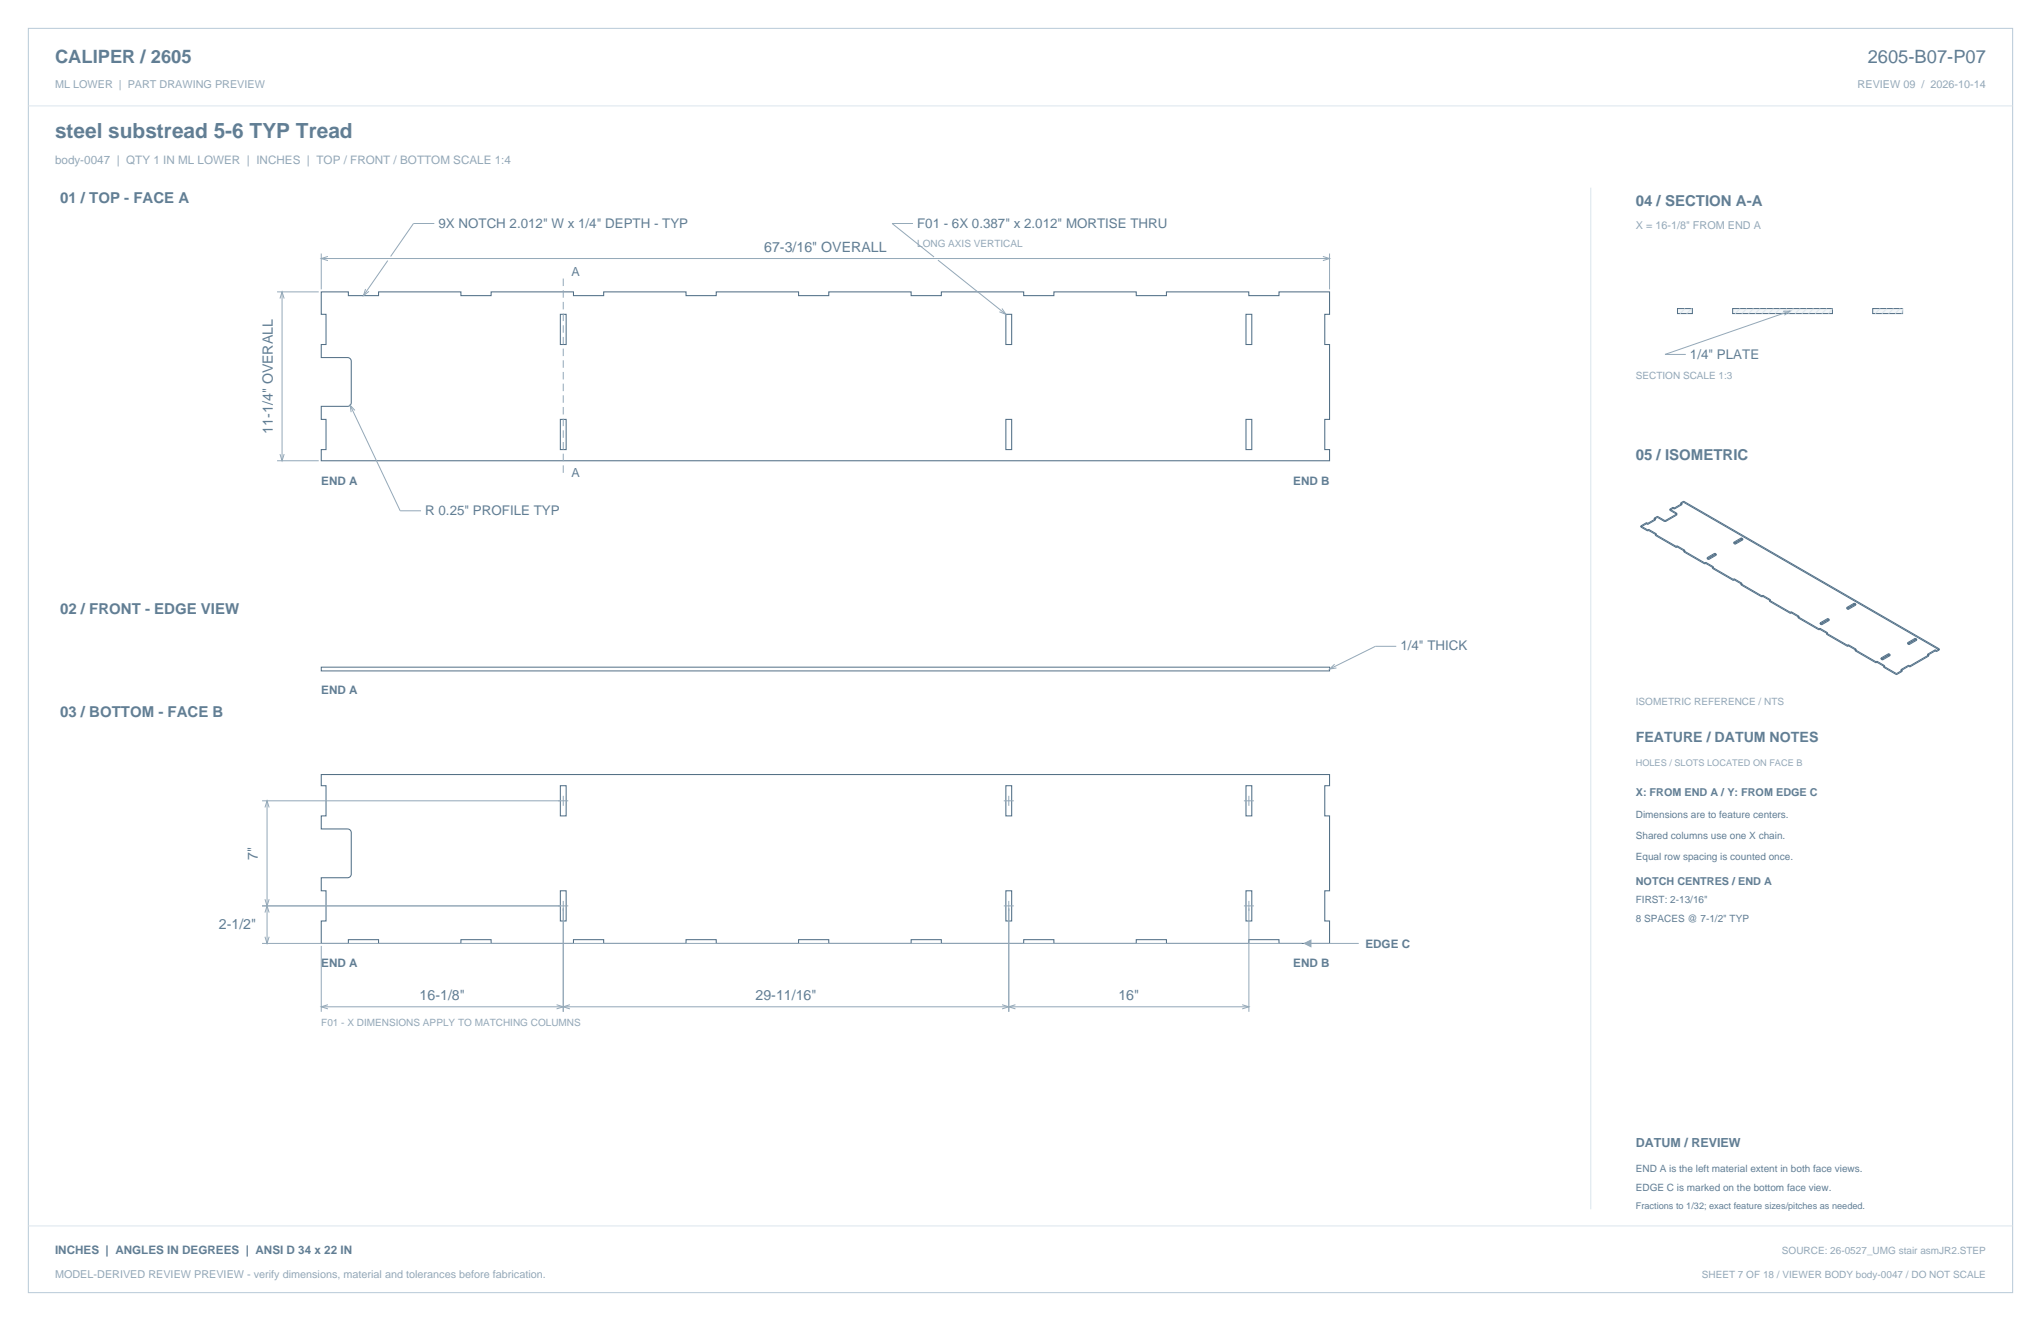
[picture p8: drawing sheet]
<svg xmlns="http://www.w3.org/2000/svg" width="864mm" height="559mm" viewBox="0 0 864 559" stroke-linecap="round" stroke-linejoin="round" font-family="sans-serif">
<path d="M12 12h839.6v534.8h-839.6z" fill="none" stroke="#b8cad8" stroke-width=".42"/>
<path d="M12 44.8h839.6M673.1 79.4v432.1" fill="none" stroke="#dbe5ed" stroke-width=".42"/>
<g fill="none" stroke="#536f85" stroke-width=".44">
<path d="M135.9 123.5h11.5v1.6h12.8v-1.6h34.8v1.6h12.8v-1.6h34.9v1.6h12.7v-1.6h34.9v1.6h12.8v-1.6h34.8v1.6h12.8v-1.6h34.8v1.6h12.8v-1.6h34.9v1.6h12.7v-1.6h34.9v1.6h12.8v-1.6h34.8v1.6h12.8v-1.6h21.4v9.5h-2.1v12.7h2.1v31.7h-2.1v12.8h2.1v4.7h-426.7v-4.7h2.1v-12.8h-2.1v-5.5h11.3l1-.5 .4-1.1v-17.5l-.2-.8-1.3-.7h-11.2v-5.6h2.1v-12.7h-2.1zM237.1 133h2.5v12.7h-2.5zM425.6 133h2.5v12.7h-2.5zM527.2 133h2.5v12.7h-2.5zM237.1 177.4h2.5v12.8h-2.5zM425.6 177.4h2.5v12.8h-2.5zM527.2 177.4h2.5v12.8h-2.5zM135.9 327.6h426.7v4.8h-2.1v12.7h2.1v31.7h-2.1v12.8h2.1v9.5h-21.4v-1.6h-12.8v1.6h-34.8v-1.6h-12.8v1.6h-34.9v-1.6h-12.7v1.6h-34.9v-1.6h-12.8v1.6h-34.8v-1.6h-12.8v1.6h-34.8v-1.6h-12.8v1.6h-34.9v-1.6h-12.7v1.6h-34.9v-1.6h-12.8v1.6h-34.8v-1.6h-12.8v1.6h-11.5v-9.5h2.1v-12.8h-2.1v-5.5h11.3l1-.5 .4-1.1v-17.5l-.2-.8-1.3-.7h-11.2v-5.6h2.1v-12.7h-2.1zM237.1 332.4h2.5v12.7h-2.5zM425.6 332.4h2.5v12.7h-2.5zM527.2 332.4h2.5v12.7h-2.5zM237.1 376.8h2.5v12.8h-2.5z"/>
<path d="M425.6 376.8h2.5v12.8h-2.5zM527.2 376.8h2.5v12.8h-2.5z"/>
</g>
<g fill="none" stroke="#93a8b9" stroke-width=".42">
<path d="M183.8 94.5h-8.8l-9.7 14M386.3 94.5h-8.8l17.7 14.2M135.9 107.2v15.2M135.9 109.4h426.7M138.8 108.5l-2.9 .9 2.9 .8M164.1 110.2l-10.3 14.9M396.9 110l28.7 23M559.7 108.5l2.9 .9-2.9 .8M562.6 107.2v15.2M117.2 123.5h17.7M118.5 126.3l.8-2.8 .9 2.8M119.3 123.5v71.4"/>
<path d="M154.7 122.2l-.9 2.9 2.3-1.9M424 130.5l1.6 2.5-2.7-1.1M148.2 171.4l21.1 44.7h8.9M150.2 173.6l-2-2.2 .4 3M117.2 194.9h17.7M118.5 192.1l.8 2.8 .9-2.8M590.8 273.4h-8.8l-19.4 9.6M564.7 281l-2.1 2 2.9-.4M110.9 338.8h129.5M113 338.8v60.3M238.3 336.6v4.3M424.7 338.8h4.3"/>
<path d="M426.8 336.6v4.3M526.3 338.8h4.3M528.4 336.6v4.3M112.1 341.6l.9-2.8 .9 2.8M110.9 383.2h129.5M110.9 399.1h439.9M112.1 386l.9-2.8 .9 2.8M112.1 396.3l.9 2.8 .9-2.8M112.1 380.4l.9 2.8 .9-2.8M238.3 381.1v46.9M424.7 383.2h4.3M426.8 381.1v46.9"/>
<path d="M526.3 383.2h4.3M528.4 381.1v46.9M551.9 399.1h23M135.9 400.1v27.9M135.9 425.9h392.5M138.8 425l-2.9 .9 2.9 .9M235.5 425l2.8 .9-2.8 .9M241.1 425l-2.8 .9 2.8 .9M424 425l2.8 .9-2.8 .9M429.7 425l-2.9 .9 2.9 .9M525.6 425l2.8 .9-2.8 .9"/>
</g>
<path d="M238.3 117.8v82.4" fill="none" stroke="#93a8b9" stroke-width=".42" stroke-dasharray="3.2 1.8" stroke-linecap="butt"/>
<path d="M135.9 282.2h426.7v1.6h-426.7z" fill="none" stroke="#536f85" stroke-width=".42"/>
<path d="M551.9 399.1l2.8-1.4v2.8z" fill="#93a8b9" stroke="#93a8b9" stroke-width=".42"/>
<path d="M709.8 130.5h6.3v2.1h-6.3z" fill-rule="evenodd" fill="#f2f6f9" stroke="#536f85" stroke-width=".42"/>
<path d="M713 130.5l-2.2 2.1M715.8 130.5l-2.1 2.1" fill="none" stroke="#dbe5ed" stroke-width=".42"/>
<path d="M733.1 130.5h42.3v2.1h-42.3z" fill-rule="evenodd" fill="#f2f6f9" stroke="#536f85" stroke-width=".42"/>
<g fill="none" stroke="#dbe5ed" stroke-width=".42">
<path d="M736.3 130.5l-2.1 2.1M739.1 130.5l-2.1 2.1M741.9 130.5l-2.1 2.1M744.8 130.5l-2.2 2.1M747.6 130.5l-2.1 2.1M750.4 130.5l-2.1 2.1M753.2 130.5l-2.1 2.1M756.1 130.5l-2.2 2.1M758.9 130.5l-2.1 2.1M761.7 130.5l-2.1 2.1M764.5 130.5l-2.1 2.1M767.3 130.5l-2.1 2.1"/>
<path d="M770.2 130.5l-2.2 2.1M773 130.5l-2.1 2.1M775.4 130.5l-1.7 2.1"/>
</g>
<path d="M792.4 130.5h12.6v2.1h-12.6z" fill-rule="evenodd" fill="#f2f6f9" stroke="#536f85" stroke-width=".42"/>
<path d="M795.6 130.5l-2.2 2.1M798.4 130.5l-2.1 2.1M801.2 130.5l-2.1 2.1M804 130.5l-2.1 2.1M805 130.5l-.3 2.1M12 518.6h839.6" fill="none" stroke="#dbe5ed" stroke-width=".42"/>
<path d="M754.5 131.7l2.9-.1-2.4 1.7M757.4 131.6l-52.9 18.3h8.8" fill="none" stroke="#93a8b9" stroke-width=".42"/>
<g fill="none" stroke="#536f85" stroke-width=".42">
<path d="M699.9 219.2l.5 .3M699.9 219.7l.5 .3M699.9 219.2v.5M700.4 220l-3.2 1.8M700.4 219.5l-3.2 1.9M700.4 219.5v.5M701.3 218.4v.5M701.3 218.9l-1.4 .8M701.3 218.4l-1.4 .8M701.3 218.4l2.8 1.6M701.3 218.9l2.8 1.6M706.5 215.9l2.9 1.6"/>
<path d="M706.5 215.4v.5M706.5 215.4l2.9 1.6M707.9 215l-1.4 .9M707.9 215l.6 .3M707.9 214.6v.4M707.9 214.6l.6 .3M707.9 214.6l-1.4 .8M708.5 214.9v.4M709.4 217v.5M709.4 217.5v.4M709.4 217v.9M709.4 217.5l-4.5 2.5"/>
<path d="M709.4 217.9l-4.5 2.6M711.2 212.7l.5 .3M711.2 212.7v.5M711.2 213.2l.5 .3M711.7 213.5l-3.2 1.8M711.7 213l-3.2 1.9M711.7 213v.5M712.4 212.5l108.2 62.4M712.4 212.5l-1.2 .7M712.4 212l-1.2 .7M712.4 212v.5M712.4 212l108.2 62.5"/>
<path d="M694.3 222.5v.4M694.3 222.5l2.9 1.7M694.3 222.9l2.9 1.7M696.7 221.6l-2.4 1.3M696.7 221.1l.5 .3M696.7 221.1l-2.4 1.4M696.7 221.6l.5 .2M696.7 221.1v.5M697.2 224.2v.4M697.2 221.4v.4M697.6 223.9l3.2 1.9M697.6 224.4l11.7 6.7"/>
<path d="M697.6 223.9l-.4 .3M697.6 224.4l-.4 .2M697.6 223.9v.5M700.4 226.5l8.9 5.1M700.8 225.8v.5l-.4 .2M700.8 225.8l-.4 .2v.5M704.1 220.5h.8M704.1 220h.8M704.1 220v.5M704.9 220v.5M709.3 231.1v.5M709.7 230.9l3.2 1.9"/>
<path d="M709.7 230.9l-.4 .2M709.7 231.4l11.6 6.7M709.7 230.9v.5M709.7 231.4l-.4 .2M712.5 233.5l8.8 5.1M712.9 232.8l-.4 .2v.5M712.9 232.8v.4l-.4 .3M721.3 238.1v.5M721.7 237.9l3.3 1.8M721.7 238.3l11.7 6.8M721.7 238.3l-.4 .3M721.7 237.9v.4"/>
<path d="M721.7 237.9l-.4 .2M722.3 235.9l.6 .4M722.3 236.4l.6 .3M722.3 235.9v.5M722.9 236.3v.4M725 239.7v.5l-.4 .2M725 239.7l-.4 .3v.4M725.6 234l.6 .4M725.6 234v.5M725.6 234.5l.6 .4M725.6 234.5l-3.3 1.9M725.6 234l-3.3 1.9"/>
<path d="M726.2 234.4l-3.3 1.9M726.2 234.4v.5M726.2 234.9l-3.3 1.8M733.6 229.9l.6 .3M733.6 229.4l.6 .3M733.6 229.4v.5M734.2 229.7v.5M736.8 227.5v.5M736.8 227.5l.7 .4M736.8 228l.7 .3M736.8 227.5l-3.2 1.9M736.8 228l-3.2 1.9"/>
<path d="M737.5 227.9l-3.3 1.8M737.5 228.3l-3.3 1.9M737.5 227.9v.4M724.6 240.4l8.8 5.1M733.4 245.1v.4M733.8 244.8l3.2 1.9M733.8 245.3l11.7 6.7M733.8 244.8l-.4 .3M733.8 245.3l-.4 .2M733.8 244.8v.5M736.6 247.4l8.9 5.1M737 246.7v.5l-.4 .2"/>
<path d="M737 246.7l-.4 .2v.5M745.5 252v.5M745.9 251.8l3.2 1.9M745.9 252.3l11.7 6.7M745.9 251.8v.5M745.9 251.8l-.4 .2M745.9 252.3l-.4 .2M748.7 254.4l8.9 5.1M749.1 253.7v.4l-.4 .3M749.1 253.7l-.4 .2v.5M757.6 259v.5M758 258.8l3.2 1.9"/>
<path d="M758 259.2l11.6 6.8M758 259.2l-.4 .3M758 258.8v.4M758 258.8l-.4 .2M781.4 257l.6 .3M781.4 257.5l.6 .3M781.4 257v.5M782 257.3v.5M784.6 255.1l.7 .4M784.6 255.1v.5M784.6 255.6l.7 .3M784.6 255.1l-3.2 1.9"/>
<path d="M784.6 255.6l-3.2 1.9M785.3 255.5v.4M785.3 255.9l-3.3 1.9M785.3 255.5l-3.3 1.8M760.8 261.4l8.8 5.1M761.2 260.7l-.4 .2v.5M761.2 260.7v.4l-.4 .3M769.6 266v.5M770 265.8l3.3 1.8M770 266.2l11.7 6.8M770 265.8v.4M770 266.2l-.4 .3"/>
<path d="M770 265.8l-.4 .2M770.1 263.5l.6 .4M770.1 264l.6 .3M770.1 263.5v.5M770.7 263.9v.4M772.9 268.3l8.8 5.1M773.3 267.6v.5l-.4 .2M773.3 267.6l-.4 .3v.4M773.4 262.1l.6 .3M773.4 261.6l-3.3 1.9M773.4 261.6l.6 .4M773.4 262.1l-3.3 1.9"/>
<path d="M773.4 261.6v.5M774 262l-3.3 1.9M774 262.4l-3.3 1.9M774 262v.4M781.7 273v.4M782.1 272.7l3.2 1.9M782.1 273.2l11.7 6.7M782.1 272.7v.5M782.1 272.7l-.4 .3M782.1 273.2l-.4 .2M784.9 275.3l8.9 5.1M785.3 274.6v.5l-.4 .2"/>
<path d="M785.3 274.6l-.4 .2v.5M793.8 279.9v.5M794.2 279.7l3.2 1.9M794.2 279.7l-.4 .2M794.2 279.7v.5M795.9 278.4v.4M795.9 278.4l.6 .3M795.9 278.8l.6 .4M796.5 278.7v.5M799.1 277l-3.2 1.8M799.1 277l.6 .3M799.1 276.5v.5"/>
<path d="M799.1 276.5l.6 .4M799.1 276.5l-3.2 1.9M799.7 277.3l-3.2 1.9M799.7 276.9l-3.2 1.8M799.7 276.9v.4M807.2 271.9l.6 .3M807.2 272.3l.6 .4M807.2 271.9v.4M807.8 272.2v.5M810.4 270.5l-3.2 1.8M810.4 270v.5M810.4 270l.6 .4"/>
<path d="M810.4 270.5l.6 .3M810.4 270l-3.2 1.9M811 270.8l-3.2 1.9M811 270.4v.4M811 270.4l-3.2 1.8M815.6 276.7l.5 .3M815.6 277.2l.5 .3M815.6 276.7v.5M816.1 277l-8 4.7M816.1 277v.5M816.1 277.5l-8 4.6M818.9 275.3l-3.3 1.9"/>
<path d="M818.9 274.9l.5 .3M818.9 274.9l-3.3 1.8M818.9 275.3l.5 .3M818.9 274.9v.4M819.4 275.2v.4M820.6 274.9l-1.2 .7M820.6 274.5v.4M820.6 274.5l-1.2 .7M794.2 280.2l-.4 .2M794.2 280.2l8.2 4.7M797 282.3l5.4 3.1M797.4 281.6l-.4 .2v.5"/>
<path d="M797.4 281.6v.4l-.4 .3M802.4 284.9v.5M804.3 283.3l.6 .2M804.3 283.7l.6 .3M804.3 283.3v.4M804.9 283.5l-2.5 1.4M804.9 283.5v.5M804.9 284l-2.5 1.4M807.6 281.8l-3.3 1.9M807.6 281.8l.5 .3M807.6 281.4l-3.3 1.9M807.6 281.4v.4"/>
<path d="M807.6 281.4l.5 .3M808.1 281.7v.4"/>
</g>
<text font-size="8.8" fill="#617e94" x="23.3" y="58.2">steel substread 5-6 TYP Tread</text>
<g font-size="7.8" fill="#617e94">
<text x="23.3" y="26.8">CALIPER / 2605</text>
<text x="790.3" y="26.8">2605-B07-P07</text>
</g>
<g font-size="6.3" fill="#617e94">
<text x="25.4" y="86.1">01 / TOP - FACE A</text>
<text x="692.1" y="87.1">04 / SECTION A-A</text>
<text x="692.1" y="194.4">05 / ISOMETRIC</text>
<text x="25.4" y="259.6">02 / FRONT - EDGE VIEW</text>
<text x="25.4" y="303.4">03 / BOTTOM - FACE B</text>
</g>
<g font-size="6" fill="#617e94">
<text x="323.4" y="106.5">67-3/16&quot; OVERALL</text>
<text x="115.5" y="183.4" transform="rotate(-90 115.5 183.4)">11-1/4&quot; OVERALL</text>
<text x="692.1" y="314">FEATURE / DATUM NOTES</text>
<text x="109.1" y="363.7" transform="rotate(-90 109.1 363.7)">7&quot;</text>
<text x="92.6" y="392.9">2-1/2&quot;</text>
<text x="177.6" y="423.1">16-1/8&quot;</text>
<text x="319.7" y="423.1">29-11/16&quot;</text>
<text x="473.2" y="423.1">16&quot;</text>
</g>
<g font-size="5.6" fill="#617e94">
<text x="185.5" y="96.3">9X NOTCH 2.012&quot; W x 1/4&quot; DEPTH - TYP</text>
<text x="388.1" y="96.3">F01 - 6X 0.387&quot; x 2.012&quot; MORTISE THRU</text>
<text x="715.1" y="151.7">1/4&quot; PLATE</text>
<text x="179.9" y="217.8">R 0.25&quot; PROFILE TYP</text>
<text x="592.6" y="275.2">1/4&quot; THICK</text>
</g>
<g font-size="5.3" fill="#617e94">
<text x="241.9" y="116.8">A</text>
<text x="241.9" y="202">A</text>
<text x="692.1" y="485.1">DATUM / REVIEW</text>
</g>
<text font-size="4.9" fill="#93a8b9" x="23.3" y="69.5">body-0047 | QTY 1 IN ML LOWER | INCHES | TOP / FRONT / BOTTOM SCALE 1:4</text>
<g font-size="4.9" fill="#617e94">
<text x="135.9" y="205.1">END A</text>
<text x="547.2" y="205.1">END B</text>
<text x="135.9" y="293.7">END A</text>
<text x="577.7" y="400.8">EDGE C</text>
<text x="135.9" y="409">END A</text>
<text x="547.2" y="409">END B</text>
<text x="23.3" y="530.6">INCHES | ANGLES IN DEGREES | ANSI D 34 x 22 IN</text>
</g>
<g font-size="4.6" fill="#93a8b9">
<text x="23.3" y="37">ML LOWER | PART DRAWING PREVIEW</text>
<text x="786" y="37">REVIEW 09 / 2026-10-14</text>
<text x="692.1" y="97">X = 16-1/8&quot; FROM END A</text>
<text x="23.3" y="540.5">MODEL-DERIVED REVIEW PREVIEW - verify dimensions, material and tolerances before fabrication.</text>
</g>
<g font-size="4.6" fill="#617e94">
<text x="692.1" y="336.9">X: FROM END A / Y: FROM EDGE C</text>
<text x="692.1" y="374.3">NOTCH CENTRES / END A</text>
</g>
<g font-size="4.2" fill="#93a8b9">
<text x="388.1" y="104.4">LONG AXIS VERTICAL</text>
<text x="692.1" y="160.5">SECTION SCALE 1:3</text>
<text x="692.1" y="298.1">ISOMETRIC REFERENCE / NTS</text>
<text x="135.9" y="434">F01 - X DIMENSIONS APPLY TO MATCHING COLUMNS</text>
<text x="754" y="530.6">SOURCE: 26-0527_UMG stair asmJR2.STEP</text>
<text x="720.1" y="540.5">SHEET 7 OF 18 / VIEWER BODY body-0047 / DO NOT SCALE</text>
</g>
<g font-size="4.2" fill="#617e94">
<text x="692.1" y="346.1">Dimensions are to feature centers.</text>
<text x="692.1" y="354.9">Shared columns use one X chain.</text>
<text x="692.1" y="363.7">Equal row spacing is counted once.</text>
<text x="692.1" y="382.1">FIRST: 2-13/16&quot;</text>
<text x="692.1" y="389.8">8 SPACES @ 7-1/2&quot; TYP</text>
<text x="692.1" y="495.7">END A is the left material extent in both face views.</text>
<text x="692.1" y="503.8">EDGE C is marked on the bottom face view.</text>
</g>
<text font-size="3.9" fill="#93a8b9" x="692.1" y="323.8">HOLES / SLOTS LOCATED ON FACE B</text>
<text font-size="3.9" fill="#617e94" x="692.1" y="511.5">Fractions to 1/32; exact feature sizes/pitches as needed.</text>
</svg>
